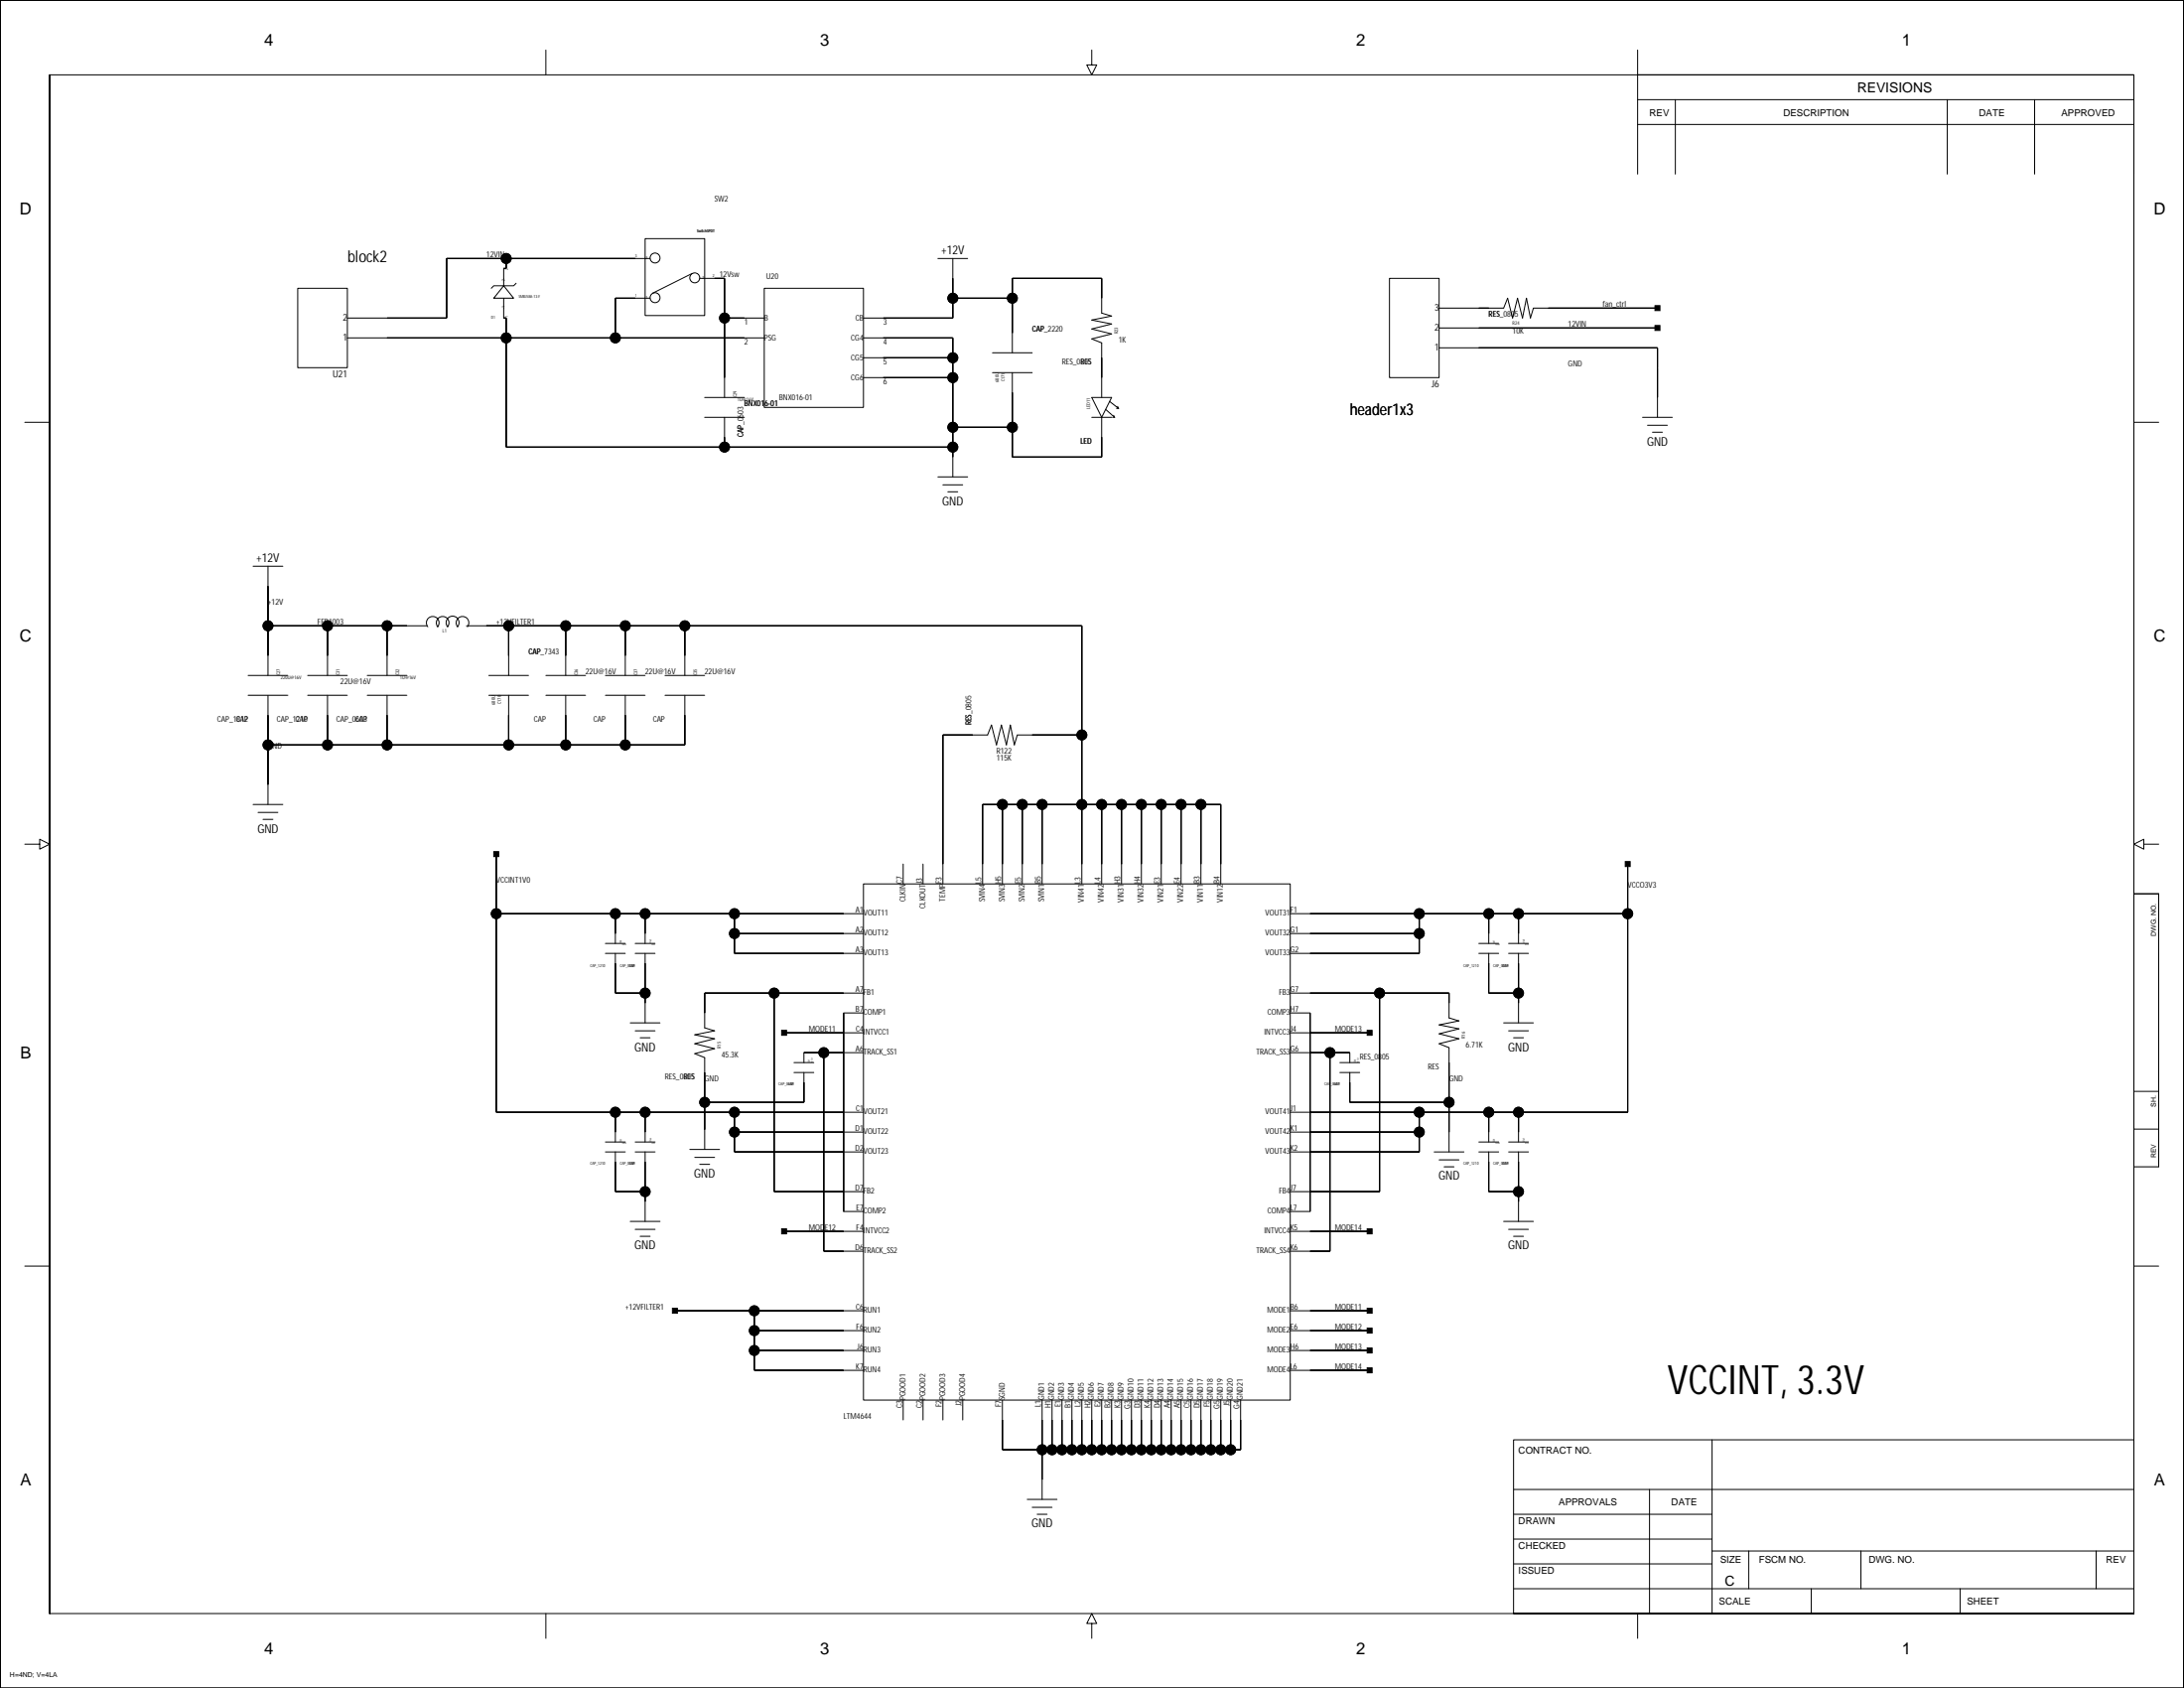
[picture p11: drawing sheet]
<svg xmlns="http://www.w3.org/2000/svg" width="559mm" height="432mm" viewBox="0 0 559 432" stroke-linecap="round" stroke-linejoin="round" font-family="sans-serif">
<g fill="none" stroke="#000" stroke-width=".25">
<path d="M0 .1h558.7v431.7h-558.7zM0 .1v431.7v-431.7h558.7v431.7h-558.7M12.7 19.1v393.7v-393.7h533.3v393.7h-533.3M139.7 12.8v6.3M279.3 12.8v3.8h-1.2l1.2 2.5 1.3-2.5h-1.3M419 19.1h127v25.4M419 12.8v31.7M419 31.8h127M419 25.5h127M428.7 25.5v19M498.2 25.5v19M520.6 25.5v19"/>
<path d="M76.2 73.7h12.7v20.4h-12.7zM128.9 73.1l2.5 3.2h-5.1zM128.9 76.3v5.1h.6v33h114.3M129.5 66.1v2.6h-.6v4.4M132.1 72.5l-.7 .6h-5.1l-.6 .6M165.1 61h15.2v19.7h-15.2zM166.3 66.1h-52v15.3h-25.4M166.3 76.3h-8.9v10.1M177.1 69.9l-10.1 5.1M179 71.2h6.4v30.5M195.5 73.7h25.4v30.5h-25.4zM240 66.1h7.6"/>
<path d="M243.8 66.1v15.3h-22.9M243.8 76.3h15.2M355.5 71.2h12.7v25.4h-12.7zM368.2 78.8h16.5l1-2.5 1.3 5.1 1.3-5.1 1.2 5.1 1.1-5.1 1 5.1 .7-2.6h31.8M88.9 86.4h106.6M185.4 81.4h10.1M220.9 86.4h22.9v35.6M220.9 91.5h22.9M220.9 96.6h22.9M253.9 90.2h10.2M253.9 95.3h10.2M259 90.2v-19h22.9v8.9l2.5 .8-5.1 1 5.1 1-5.1 1.3 5.1 1.2-5.1 1.3 2.6 1v14"/>
<path d="M259 95.3v21.6h22.9v-10.1M368.2 89h55.9v17.8M368.2 83.9h55.9M6.3 108h6.4M180.3 106.8h10.2M180.3 101.7h10.2M185.4 106.8v7.6M243.8 109.3h15.2M279.3 106.8h5.1M279.3 101.7h5.1l-2.5 5.1zM282.9 104.7l2.3 2.1M283.9 102.7l2.3 1.8"/>
<path d="M284.7 106.8h.5M284.9 106.2l.3 .6M285.7 104.5h.5M285.9 104l.3 .5M420.3 106.8h7.6M421.5 108.8h5.1M422.8 110.6h2.6M546 108h6.3M240 122h7.6M241.2 124h5.1M242.5 125.8h2.6M64.8 144.8h7.6"/>
<path d="M68.6 144.8v28M63.5 172.8h10.1M63.5 177.9h10.1M68.6 177.9v27.9M68.6 160.1h40.6M78.7 172.8h10.2M78.7 177.9h10.2M83.8 160.1v12.7M83.8 177.9v12.7M94 172.8h10.1M94 177.9h10.1M99 160.1v12.7"/>
<path d="M99 177.9v12.7M109.5 160.3a1.63 1.63 0 0 1 .1-2.2 1.63 1.63 0 0 1 2.2 0 1.63 1.63 0 0 1 .2 2.2 1.63 1.63 0 0 1 .1-2.2 1.63 1.63 0 0 1 2.3 0 1.63 1.63 0 0 1 .1 2.2M114.5 160.3a1.66 1.66 0 0 1 .2-2.2 1.66 1.66 0 0 1 2.2 0 1.66 1.66 0 0 1 .2 2.2 1.63 1.63 0 0 1 .1-2.2 1.63 1.63 0 0 1 2.2 0 1.63 1.63 0 0 1 .2 2.2M119.4 160.1h157.4v66M125.1 172.8h10.1M125.1 177.9h10.1M130.1 160.1v12.7M130.1 177.9v12.7M139.7 172.8h10.1M139.7 177.9h10.1M144.7 160.1v12.7M144.7 177.9v12.7"/>
<path d="M154.9 172.8h10.2M154.9 177.9h10.2M160 160.1v12.7M160 177.9v12.7M170.1 172.8h10.2M170.1 177.9h10.2M175.2 160.1v12.7M175.2 177.9v12.7h-106.6M276.8 188h-16.5l-.8 2.6-1-5.1-1 5.1-1.3-5.1-1.2 5.1-1.3-5.1-1 2.5h-11.5v38.1M6.3 215.9h3.9v1.3l2.5-1.3-2.5-1.2v1.2M64.8 205.8h7.6M66 207.8h5.1"/>
<path d="M67.3 209.6h2.5M127 218.5v66h93.9M256.5 205.8v20.3M261.6 205.8v20.3M266.6 205.8v20.3M281.9 205.8v20.3M287 205.8v20.3M292 205.8v20.3M297.1 205.8v20.3M302.2 205.8v20.3M307.3 205.8v20.3M548.5 215.9v1.3l-2.5-1.3 2.5-1.2v1.2h3.8"/>
<path d="M127 233.7h93.9M157.4 233.7v7.6M165.1 233.7v7.6M187.9 238.8h33M187.9 233.7v10.2h33M220.9 226.1h109.2v132.1h-109.2zM231.1 221v5.1M236.2 221v5.1M251.4 226.1v-20.3h60.9v20.3M330.1 233.7h86.4M330.1 238.8h33M363.1 233.7v10.2h-33"/>
<path d="M380.9 233.7v7.6M388.5 233.7v7.6M416.5 221v63.5h-86.4M546 228.6h6.3v69.9h-6.3zM546 228.6h6.3M154.9 243.9h5.1M154.9 241.3h5.1M157.4 243.9v10.1h7.7M162.5 243.9h5.1M162.5 241.3h5.1M165.1 243.9v17.8M198.1 254v50.8h22.8"/>
<path d="M220.9 254h-40.6v8.9l2.5 .8-5 1 5 1-5 1.3 5 1.3-5 1.2 2.5 1v23.5M220.9 259.1h-5v50.8h5M330.1 254h40.7v6.4l2.5 .8-5.1 1 5.1 1-5.1 1.3 5.1 1.2-5.1 1.3 2.6 1v26.7M330.1 259.1h5.1v50.8h-5.1M353 254v50.8h-22.9M378.4 243.9h5.1M378.4 241.3h5.1M380.9 243.9v10.1h7.6M386 243.9h5.1M386 241.3h5.1M388.5 243.9v17.8M161.3 261.7h7.6"/>
<path d="M162.5 263.7h5.1M163.8 265.5h2.5M200.6 264.2h20.3M203.2 274.4h5M203.2 271.8h5M205.7 274.4v7.6h-25.4M210.8 269.3v50.8h10.1M220.9 269.3h-15.2v2.5M330.1 264.2h20.3M330.1 269.3h15.3v2.5M340.3 269.3v50.8h-10.2M342.8 274.4h5.1"/>
<path d="M342.8 271.8h5.1M345.4 274.4v7.6h25.4M384.7 261.7h7.6M386 263.7h5.1M387.3 265.5h2.5M546 279.2h6.3M154.9 294.7h5.1M154.9 292.1h5.1M157.4 294.7v10.1h7.7M157.4 284.5v7.6M162.5 294.7h5.1M162.5 292.1h5.1"/>
<path d="M165.1 284.5v7.6M165.1 294.7v17.7M176.5 294h7.6M177.8 296.1h5M179 297.8h2.6M187.9 289.6h33M187.9 284.5v10.2h33M330.1 289.6h33M363.1 284.5v10.2h-33M366.9 294.7h7.7M368.2 296.7h5.1M369.5 298.5h2.5"/>
<path d="M378.4 294.7h5.1M378.4 292.1h5.1M380.9 294.7v10.1h7.6M380.9 284.5v7.6M386 294.7h5.1M386 292.1h5.1M388.5 284.5v7.6M388.5 294.7v17.7M546 288.8h6.3M161.3 312.4h7.6M162.5 314.5h5.1M163.8 316.3h2.5"/>
<path d="M200.6 315h20.3M330.1 315h20.3M384.7 312.4h7.6M386 314.5h5.1M387.3 316.3h2.5M6.3 323.9h6.4M172.7 335.3h48.2M193 335.3v15.2h27.9M330.1 335.3h20.3M546 323.9h6.3M193 340.4h27.9M193 345.5h27.9"/>
<path d="M231.1 358.2v5M236.2 358.2v5M241.2 358.2v5M246.3 358.2v5M256.5 358.2v12.7h60.9v-12.7M266.6 358.2v25.4M269.2 358.2v12.7M271.7 358.2v12.7M274.3 358.2v12.7M276.8 358.2v12.7M279.3 358.2v12.7M281.9 358.2v12.7"/>
<path d="M284.4 358.2v12.7M287 358.2v12.7M289.5 358.2v12.7M292 358.2v12.7M294.6 358.2v12.7M297.1 358.2v12.7M299.7 358.2v12.7M302.2 358.2v12.7M304.7 358.2v12.7M307.3 358.2v12.7M309.8 358.2v12.7M312.3 358.2v12.7"/>
<path d="M314.9 358.2v12.7M330.1 340.4h20.3M330.1 345.5h20.3M330.1 350.5h20.3M438.1 368.3v44.5M262.8 383.6h7.6M264.1 385.6h5.1M265.4 387.4h2.5M387.3 381h158.7M387.3 393.7h50.8M387.3 387.4h50.8M422.1 381v31.8"/>
<path d="M438.1 396.8h107.9M447.4 396.8v9.6M476.1 396.8v9.6M536.3 396.8v9.6M139.7 412.8v6.3M279.3 415.3h-1.2l1.2-2.5 1.3 2.5h-1.3v3.8M387.3 412.8h158.7h-158.7v-44.5h158.7v44.5M387.3 406.4h158.7M387.3 400.1h50.8M419 412.8v6.3M463.4 406.4v6.4M501.5 406.4v6.4"/>
<circle cx="129.5" cy="66.1" r="1.27"/>
<circle cx="167.6" cy="66" r="1.27"/>
<circle cx="167.6" cy="76.2" r="1.27"/>
<circle cx="177.8" cy="71.1" r="1.27"/>
<circle cx="243.8" cy="76.3" r="1.27"/>
<circle cx="259" cy="76.3" r="1.27"/>
<circle cx="129.5" cy="86.4" r="1.27"/>
<circle cx="157.4" cy="86.4" r="1.27"/>
<circle cx="185.4" cy="81.4" r="1.27"/>
<circle cx="243.8" cy="96.6" r="1.27"/>
<circle cx="243.8" cy="91.5" r="1.27"/>
<circle cx="185.4" cy="114.4" r="1.27"/>
<circle cx="243.8" cy="114.4" r="1.27"/>
<circle cx="243.8" cy="109.3" r="1.27"/>
<circle cx="259" cy="109.3" r="1.27"/>
<circle cx="68.6" cy="160.1" r="1.27"/>
<circle cx="83.8" cy="160.1" r="1.27"/>
<circle cx="99" cy="160.1" r="1.27"/>
<circle cx="130.1" cy="160.1" r="1.27"/>
<circle cx="144.7" cy="160.1" r="1.27"/>
<circle cx="160" cy="160.1" r="1.27"/>
<circle cx="175.2" cy="160.1" r="1.27"/>
<circle cx="68.6" cy="190.6" r="1.27"/>
<circle cx="83.8" cy="190.6" r="1.27"/>
<circle cx="99" cy="190.6" r="1.27"/>
<circle cx="130.1" cy="190.6" r="1.27"/>
<circle cx="144.7" cy="190.6" r="1.27"/>
<circle cx="160" cy="190.6" r="1.27"/>
<circle cx="276.8" cy="188" r="1.27"/>
<circle cx="256.5" cy="205.8" r="1.27"/>
<circle cx="261.6" cy="205.8" r="1.27"/>
<circle cx="266.6" cy="205.8" r="1.27"/>
<circle cx="276.8" cy="205.8" r="1.27"/>
<circle cx="281.9" cy="205.8" r="1.27"/>
<circle cx="287" cy="205.8" r="1.27"/>
<circle cx="292" cy="205.8" r="1.27"/>
<circle cx="297.1" cy="205.8" r="1.27"/>
<circle cx="302.2" cy="205.8" r="1.27"/>
<circle cx="307.3" cy="205.8" r="1.27"/>
<circle cx="127" cy="233.7" r="1.27"/>
<circle cx="157.4" cy="233.7" r="1.27"/>
<circle cx="165.1" cy="233.7" r="1.27"/>
<circle cx="187.9" cy="238.8" r="1.27"/>
<circle cx="187.9" cy="233.7" r="1.27"/>
<circle cx="363.1" cy="238.8" r="1.27"/>
<circle cx="363.1" cy="233.7" r="1.27"/>
<circle cx="380.9" cy="233.7" r="1.27"/>
<circle cx="388.5" cy="233.7" r="1.27"/>
<circle cx="416.5" cy="233.7" r="1.27"/>
<circle cx="165.1" cy="254" r="1.27"/>
<circle cx="198.1" cy="254" r="1.27"/>
<circle cx="353" cy="254" r="1.27"/>
<circle cx="388.5" cy="254" r="1.27"/>
<circle cx="210.8" cy="269.3" r="1.27"/>
<circle cx="340.3" cy="269.3" r="1.27"/>
<circle cx="157.4" cy="284.5" r="1.27"/>
<circle cx="165.1" cy="284.5" r="1.27"/>
<circle cx="180.3" cy="282" r="1.27"/>
<circle cx="187.9" cy="289.6" r="1.27"/>
<circle cx="187.9" cy="284.5" r="1.27"/>
<circle cx="363.1" cy="289.6" r="1.27"/>
<circle cx="363.1" cy="284.5" r="1.27"/>
<circle cx="370.8" cy="282" r="1.27"/>
<circle cx="380.9" cy="284.5" r="1.27"/>
<circle cx="388.5" cy="284.5" r="1.27"/>
<circle cx="165.1" cy="304.8" r="1.27"/>
<circle cx="388.5" cy="304.8" r="1.27"/>
<circle cx="193" cy="335.3" r="1.27"/>
<circle cx="193" cy="345.5" r="1.27"/>
<circle cx="193" cy="340.4" r="1.27"/>
<circle cx="266.6" cy="370.9" r="1.27"/>
<circle cx="269.2" cy="370.9" r="1.27"/>
<circle cx="271.7" cy="370.9" r="1.27"/>
<circle cx="274.3" cy="370.9" r="1.27"/>
<circle cx="276.8" cy="370.9" r="1.27"/>
<circle cx="279.3" cy="370.9" r="1.27"/>
<circle cx="281.9" cy="370.9" r="1.27"/>
<circle cx="284.4" cy="370.9" r="1.27"/>
<circle cx="287" cy="370.9" r="1.27"/>
<circle cx="289.5" cy="370.9" r="1.27"/>
<circle cx="292" cy="370.9" r="1.27"/>
<circle cx="294.6" cy="370.9" r="1.27"/>
<circle cx="297.1" cy="370.9" r="1.27"/>
<circle cx="299.7" cy="370.9" r="1.27"/>
<circle cx="302.2" cy="370.9" r="1.27"/>
<circle cx="304.7" cy="370.9" r="1.27"/>
<circle cx="307.3" cy="370.9" r="1.27"/>
<circle cx="309.8" cy="370.9" r="1.27"/>
<circle cx="312.3" cy="370.9" r="1.27"/>
<circle cx="314.9" cy="370.9" r="1.27"/>
</g>
<g fill="#000" stroke="#000" stroke-width=".25">
<path d="M114.3 66.1v15.3z" fill-rule="evenodd"/>
<path d="M129.5 66.1v2.6z" fill-rule="evenodd"/>
<path d="M114.3 66.1h15.2z" fill-rule="evenodd"/>
<path d="M128.9 68.7h.6z" fill-rule="evenodd"/>
<path d="M157.4 76.3v10.1z" fill-rule="evenodd"/>
<path d="M129.5 66.1h33z" fill-rule="evenodd"/>
<path d="M157.4 76.3h5.1z" fill-rule="evenodd"/>
<path d="M185.4 71.2v10.2z" fill-rule="evenodd"/>
<path d="M182.8 71.2h2.6z" fill-rule="evenodd"/>
<path d="M243.8 76.3v5.1z" fill-rule="evenodd"/>
<path d="M243.8 71.2v5.1z" fill-rule="evenodd"/>
<path d="M259 76.3v8.9z" fill-rule="evenodd"/>
<path d="M243.8 76.3h15.2z" fill-rule="evenodd"/>
<path d="M259 71.2v5.1z" fill-rule="evenodd"/>
<path d="M281.9 71.2v5.1z" fill-rule="evenodd"/>
<path d="M259 71.2h22.9z" fill-rule="evenodd"/>
<path d="M378.4 78.8h2.5z" fill-rule="evenodd"/>
<path d="M423.4 78.2h1.3v1.3h-1.3z" fill-rule="evenodd"/>
<path d="M396.1 78.8h28z" fill-rule="evenodd"/>
<path d="M99 81.4h15.3z" fill-rule="evenodd"/>
<path d="M128.9 81.4h.6z" fill-rule="evenodd"/>
<path d="M129.5 81.4v5z" fill-rule="evenodd"/>
<path d="M99 86.4h30.5z" fill-rule="evenodd"/>
<path d="M129.5 86.4v28z" fill-rule="evenodd"/>
<path d="M129.5 86.4h27.9z" fill-rule="evenodd"/>
<path d="M185.4 81.4v15.2z" fill-rule="evenodd"/>
<path d="M185.4 81.4h5.1z" fill-rule="evenodd"/>
<path d="M157.4 86.4h33.1z" fill-rule="evenodd"/>
<path d="M226 81.4h17.8z" fill-rule="evenodd"/>
<path d="M226 96.6h17.8z" fill-rule="evenodd"/>
<path d="M226 91.5h17.8z" fill-rule="evenodd"/>
<path d="M226 86.4h17.8z" fill-rule="evenodd"/>
<path d="M243.8 86.4v5.1z" fill-rule="evenodd"/>
<path d="M243.8 91.5v5.1z" fill-rule="evenodd"/>
<path d="M243.8 96.6v12.7z" fill-rule="evenodd"/>
<path d="M281.9 91.5v5.1z" fill-rule="evenodd"/>
<path d="M423.4 83.3h1.3v1.2h-1.3z" fill-rule="evenodd"/>
<path d="M424.1 94.1v7.6z" fill-rule="evenodd"/>
<path d="M424.1 89v5.1z" fill-rule="evenodd"/>
<path d="M378.4 89h45.7z" fill-rule="evenodd"/>
<path d="M378.4 83.9h45.7z" fill-rule="evenodd"/>
<path d="M185.4 111.8v2.6z" fill-rule="evenodd"/>
<path d="M129.5 114.4h55.9z" fill-rule="evenodd"/>
<path d="M243.8 114.4v2.5z" fill-rule="evenodd"/>
<path d="M243.8 109.3v5.1z" fill-rule="evenodd"/>
<path d="M185.4 114.4h58.4z" fill-rule="evenodd"/>
<path d="M259 100.4v8.9z" fill-rule="evenodd"/>
<path d="M259 109.3v7.6z" fill-rule="evenodd"/>
<path d="M243.8 109.3h15.2z" fill-rule="evenodd"/>
<path d="M281.9 111.8v5.1z" fill-rule="evenodd"/>
<path d="M259 116.9h22.9z" fill-rule="evenodd"/>
<path d="M68.6 149.9v10.2z" fill-rule="evenodd"/>
<path d="M68.6 160.1v7.6z" fill-rule="evenodd"/>
<path d="M68.6 160.1h15.2z" fill-rule="evenodd"/>
<path d="M83.8 160.1v7.6z" fill-rule="evenodd"/>
<path d="M99 160.1v7.6z" fill-rule="evenodd"/>
<path d="M83.8 160.1h15.2z" fill-rule="evenodd"/>
<path d="M99 160.1h5.1z" fill-rule="evenodd"/>
<path d="M130.1 160.1v7.6z" fill-rule="evenodd"/>
<path d="M124.4 160.1h5.7z" fill-rule="evenodd"/>
<path d="M130.1 160.1h14.6z" fill-rule="evenodd"/>
<path d="M144.7 160.1v7.6z" fill-rule="evenodd"/>
<path d="M144.7 160.1h15.3z" fill-rule="evenodd"/>
<path d="M160 160.1v7.6z" fill-rule="evenodd"/>
<path d="M160 160.1h15.2z" fill-rule="evenodd"/>
<path d="M175.2 160.1v7.6z" fill-rule="evenodd"/>
<path d="M175.2 160.1h101.6z" fill-rule="evenodd"/>
<path d="M276.8 160.1v27.9z" fill-rule="evenodd"/>
<path d="M68.6 182.9v7.7z" fill-rule="evenodd"/>
<path d="M68.6 190.6v10.1z" fill-rule="evenodd"/>
<path d="M83.8 182.9v7.7z" fill-rule="evenodd"/>
<path d="M68.6 190.6h15.2z" fill-rule="evenodd"/>
<path d="M99 182.9v7.7z" fill-rule="evenodd"/>
<path d="M83.8 190.6h15.2z" fill-rule="evenodd"/>
<path d="M130.1 182.9v7.7z" fill-rule="evenodd"/>
<path d="M99 190.6h31.1z" fill-rule="evenodd"/>
<path d="M130.1 190.6h14.6z" fill-rule="evenodd"/>
<path d="M144.7 182.9v7.7z" fill-rule="evenodd"/>
<path d="M160 182.9v7.7z" fill-rule="evenodd"/>
<path d="M144.7 190.6h15.3z" fill-rule="evenodd"/>
<path d="M175.2 182.9v7.7z" fill-rule="evenodd"/>
<path d="M160 190.6h15.2z" fill-rule="evenodd"/>
<path d="M241.2 188v33z" fill-rule="evenodd"/>
<path d="M241.2 188h7.7z" fill-rule="evenodd"/>
<path d="M264.1 188h12.7z" fill-rule="evenodd"/>
<path d="M276.8 188v17.8z" fill-rule="evenodd"/>
<path d="M126.3 217.9h1.3v1.2h-1.3z" fill-rule="evenodd"/>
<path d="M127 218.5v15.2z" fill-rule="evenodd"/>
<path d="M251.4 205.8v15.2z" fill-rule="evenodd"/>
<path d="M256.5 205.8v15.2z" fill-rule="evenodd"/>
<path d="M251.4 205.8h5.1z" fill-rule="evenodd"/>
<path d="M261.6 205.8v15.2z" fill-rule="evenodd"/>
<path d="M256.5 205.8h5.1z" fill-rule="evenodd"/>
<path d="M266.6 205.8v15.2z" fill-rule="evenodd"/>
<path d="M261.6 205.8h5z" fill-rule="evenodd"/>
<path d="M276.8 205.8v15.2z" fill-rule="evenodd"/>
<path d="M266.6 205.8h10.2z" fill-rule="evenodd"/>
<path d="M281.9 205.8v15.2z" fill-rule="evenodd"/>
<path d="M276.8 205.8h5.1z" fill-rule="evenodd"/>
<path d="M287 205.8v15.2z" fill-rule="evenodd"/>
<path d="M281.9 205.8h5.1z" fill-rule="evenodd"/>
<path d="M292 205.8v15.2z" fill-rule="evenodd"/>
<path d="M287 205.8h5z" fill-rule="evenodd"/>
<path d="M297.1 205.8v15.2z" fill-rule="evenodd"/>
<path d="M292 205.8h5.1z" fill-rule="evenodd"/>
<path d="M297.1 205.8h5.1z" fill-rule="evenodd"/>
<path d="M302.2 205.8v15.2z" fill-rule="evenodd"/>
<path d="M307.3 205.8v15.2z" fill-rule="evenodd"/>
<path d="M302.2 205.8h5.1z" fill-rule="evenodd"/>
<path d="M312.3 205.8v15.2z" fill-rule="evenodd"/>
<path d="M307.3 205.8h5z" fill-rule="evenodd"/>
<path d="M127 233.7v50.8z" fill-rule="evenodd"/>
<path d="M157.4 233.7v5.1z" fill-rule="evenodd"/>
<path d="M127 233.7h30.4z" fill-rule="evenodd"/>
<path d="M165.1 233.7v5.1z" fill-rule="evenodd"/>
<path d="M157.4 233.7h7.7z" fill-rule="evenodd"/>
<path d="M187.9 238.8v5.1z" fill-rule="evenodd"/>
<path d="M187.9 233.7v5.1z" fill-rule="evenodd"/>
<path d="M165.1 233.7h22.8z" fill-rule="evenodd"/>
<path d="M187.9 238.8h28z" fill-rule="evenodd"/>
<path d="M187.9 233.7h28z" fill-rule="evenodd"/>
<path d="M335.2 233.7h27.9z" fill-rule="evenodd"/>
<path d="M335.2 238.8h27.9z" fill-rule="evenodd"/>
<path d="M363.1 238.8v5.1z" fill-rule="evenodd"/>
<path d="M363.1 233.7v5.1z" fill-rule="evenodd"/>
<path d="M380.9 233.7v5.1z" fill-rule="evenodd"/>
<path d="M363.1 233.7h17.8z" fill-rule="evenodd"/>
<path d="M388.5 233.7v5.1z" fill-rule="evenodd"/>
<path d="M380.9 233.7h7.6z" fill-rule="evenodd"/>
<path d="M388.5 233.7h28z" fill-rule="evenodd"/>
<path d="M415.8 220.4h1.3v1.3h-1.3z" fill-rule="evenodd"/>
<path d="M416.5 233.7v50.8z" fill-rule="evenodd"/>
<path d="M416.5 221v12.7z" fill-rule="evenodd"/>
<path d="M157.4 246.4v7.6z" fill-rule="evenodd"/>
<path d="M165.1 246.4v7.6z" fill-rule="evenodd"/>
<path d="M157.4 254h7.7z" fill-rule="evenodd"/>
<path d="M165.1 254v2.6z" fill-rule="evenodd"/>
<path d="M180.3 254v5.1z" fill-rule="evenodd"/>
<path d="M180.3 254h17.8z" fill-rule="evenodd"/>
<path d="M198.1 254v50.8z" fill-rule="evenodd"/>
<path d="M198.1 254h17.8z" fill-rule="evenodd"/>
<path d="M187.9 243.9h28z" fill-rule="evenodd"/>
<path d="M215.9 259.1v50.8z" fill-rule="evenodd"/>
<path d="M335.2 259.1v50.8z" fill-rule="evenodd"/>
<path d="M335.2 254h17.8z" fill-rule="evenodd"/>
<path d="M353 254v50.8z" fill-rule="evenodd"/>
<path d="M335.2 243.9h27.9z" fill-rule="evenodd"/>
<path d="M370.8 254v2.6z" fill-rule="evenodd"/>
<path d="M353 254h17.8z" fill-rule="evenodd"/>
<path d="M380.9 246.4v7.6z" fill-rule="evenodd"/>
<path d="M388.5 254v2.6z" fill-rule="evenodd"/>
<path d="M388.5 246.4v7.6z" fill-rule="evenodd"/>
<path d="M380.9 254h7.6z" fill-rule="evenodd"/>
<path d="M180.3 274.4v7.6z" fill-rule="evenodd"/>
<path d="M200 263.6h1.2v1.2h-1.2z" fill-rule="evenodd"/>
<path d="M205.7 276.9v5.1z" fill-rule="evenodd"/>
<path d="M205.7 269.3h5.1z" fill-rule="evenodd"/>
<path d="M210.8 269.3v50.8z" fill-rule="evenodd"/>
<path d="M200.6 264.2h15.3z" fill-rule="evenodd"/>
<path d="M210.8 269.3h5.1z" fill-rule="evenodd"/>
<path d="M335.2 269.3h5.1z" fill-rule="evenodd"/>
<path d="M340.3 269.3v50.8z" fill-rule="evenodd"/>
<path d="M340.3 269.3h5.1z" fill-rule="evenodd"/>
<path d="M345.4 276.9v5.1z" fill-rule="evenodd"/>
<path d="M349.8 263.6h1.3v1.2h-1.3z" fill-rule="evenodd"/>
<path d="M335.2 264.2h15.2z" fill-rule="evenodd"/>
<path d="M370.8 271.8v10.2z" fill-rule="evenodd"/>
<path d="M157.4 297.2v7.6z" fill-rule="evenodd"/>
<path d="M157.4 284.5v5.1z" fill-rule="evenodd"/>
<path d="M127 284.5h30.4z" fill-rule="evenodd"/>
<path d="M165.1 297.2v7.6z" fill-rule="evenodd"/>
<path d="M157.4 284.5h7.7z" fill-rule="evenodd"/>
<path d="M165.1 284.5v5.1z" fill-rule="evenodd"/>
<path d="M180.3 282v7z" fill-rule="evenodd"/>
<path d="M165.1 284.5h22.8z" fill-rule="evenodd"/>
<path d="M187.9 289.6v5.1z" fill-rule="evenodd"/>
<path d="M187.9 284.5v5.1z" fill-rule="evenodd"/>
<path d="M180.3 282h25.4z" fill-rule="evenodd"/>
<path d="M187.9 289.6h28z" fill-rule="evenodd"/>
<path d="M187.9 294.7h28z" fill-rule="evenodd"/>
<path d="M187.9 284.5h28z" fill-rule="evenodd"/>
<path d="M335.2 294.7h27.9z" fill-rule="evenodd"/>
<path d="M363.1 289.6v5.1z" fill-rule="evenodd"/>
<path d="M335.2 289.6h27.9z" fill-rule="evenodd"/>
<path d="M363.1 284.5v5.1z" fill-rule="evenodd"/>
<path d="M335.2 284.5h27.9z" fill-rule="evenodd"/>
<path d="M370.8 282v7.6z" fill-rule="evenodd"/>
<path d="M345.4 282h25.4z" fill-rule="evenodd"/>
<path d="M363.1 284.5h17.8z" fill-rule="evenodd"/>
<path d="M380.9 284.5v5.1z" fill-rule="evenodd"/>
<path d="M380.9 297.2v7.6z" fill-rule="evenodd"/>
<path d="M380.9 284.5h7.6z" fill-rule="evenodd"/>
<path d="M388.5 284.5v5.1z" fill-rule="evenodd"/>
<path d="M388.5 297.2v7.6z" fill-rule="evenodd"/>
<path d="M388.5 284.5h28z" fill-rule="evenodd"/>
<path d="M165.1 304.8v2.6z" fill-rule="evenodd"/>
<path d="M157.4 304.8h7.7z" fill-rule="evenodd"/>
<path d="M200 314.4h1.2v1.2h-1.2z" fill-rule="evenodd"/>
<path d="M200.6 315h15.3z" fill-rule="evenodd"/>
<path d="M198.1 304.8h17.8z" fill-rule="evenodd"/>
<path d="M349.8 314.4h1.3v1.2h-1.3z" fill-rule="evenodd"/>
<path d="M335.2 315h15.2z" fill-rule="evenodd"/>
<path d="M335.2 304.8h17.8z" fill-rule="evenodd"/>
<path d="M388.5 304.8v2.6z" fill-rule="evenodd"/>
<path d="M380.9 304.8h7.6z" fill-rule="evenodd"/>
<path d="M172 334.7h1.3v1.2h-1.3z" fill-rule="evenodd"/>
<path d="M193 335.3v5.1z" fill-rule="evenodd"/>
<path d="M172.7 335.3h20.3z" fill-rule="evenodd"/>
<path d="M210.8 320.1h5.1z" fill-rule="evenodd"/>
<path d="M193 335.3h22.9z" fill-rule="evenodd"/>
<path d="M335.2 320.1h5.1z" fill-rule="evenodd"/>
<path d="M349.8 334.7h1.3v1.2h-1.3z" fill-rule="evenodd"/>
<path d="M335.2 335.3h15.2z" fill-rule="evenodd"/>
<path d="M193 340.4v5.1z" fill-rule="evenodd"/>
<path d="M193 345.5v5z" fill-rule="evenodd"/>
<path d="M193 340.4h22.9z" fill-rule="evenodd"/>
<path d="M193 350.5h22.9z" fill-rule="evenodd"/>
<path d="M193 345.5h22.9z" fill-rule="evenodd"/>
<path d="M349.8 339.7h1.3v1.3h-1.3z" fill-rule="evenodd"/>
<path d="M349.8 344.8h1.3v1.3h-1.3z" fill-rule="evenodd"/>
<path d="M349.8 349.9h1.3v1.3h-1.3z" fill-rule="evenodd"/>
<path d="M335.2 340.4h15.2z" fill-rule="evenodd"/>
<path d="M335.2 345.5h15.2z" fill-rule="evenodd"/>
<path d="M335.2 350.5h15.2z" fill-rule="evenodd"/>
<path d="M256.5 363.2v7.7z" fill-rule="evenodd"/>
<path d="M256.5 370.9h10.1z" fill-rule="evenodd"/>
<path d="M266.6 370.9v7.6z" fill-rule="evenodd"/>
<path d="M266.6 363.2v7.7z" fill-rule="evenodd"/>
<path d="M269.2 363.2v7.7z" fill-rule="evenodd"/>
<path d="M266.6 370.9h2.6z" fill-rule="evenodd"/>
<path d="M271.7 363.2v7.7z" fill-rule="evenodd"/>
<path d="M269.2 370.9h2.5z" fill-rule="evenodd"/>
<path d="M274.3 363.2v7.7z" fill-rule="evenodd"/>
<path d="M271.7 370.9h2.6z" fill-rule="evenodd"/>
<path d="M276.8 363.2v7.7z" fill-rule="evenodd"/>
<path d="M274.3 370.9h2.5z" fill-rule="evenodd"/>
<path d="M276.8 370.9h2.5z" fill-rule="evenodd"/>
<path d="M279.3 363.2v7.7z" fill-rule="evenodd"/>
<path d="M281.9 363.2v7.7z" fill-rule="evenodd"/>
<path d="M279.3 370.9h2.6z" fill-rule="evenodd"/>
<path d="M284.4 363.2v7.7z" fill-rule="evenodd"/>
<path d="M281.9 370.9h2.5z" fill-rule="evenodd"/>
<path d="M287 363.2v7.7z" fill-rule="evenodd"/>
<path d="M284.4 370.9h2.6z" fill-rule="evenodd"/>
<path d="M289.5 363.2v7.7z" fill-rule="evenodd"/>
<path d="M287 370.9h2.5z" fill-rule="evenodd"/>
<path d="M292 363.2v7.7z" fill-rule="evenodd"/>
<path d="M289.5 370.9h2.5z" fill-rule="evenodd"/>
<path d="M294.6 363.2v7.7z" fill-rule="evenodd"/>
<path d="M292 370.9h2.6z" fill-rule="evenodd"/>
<path d="M297.1 363.2v7.7z" fill-rule="evenodd"/>
<path d="M294.6 370.9h2.5z" fill-rule="evenodd"/>
<path d="M299.7 363.2v7.7z" fill-rule="evenodd"/>
<path d="M297.1 370.9h2.6z" fill-rule="evenodd"/>
<path d="M302.2 363.2v7.7z" fill-rule="evenodd"/>
<path d="M299.7 370.9h2.5z" fill-rule="evenodd"/>
<path d="M304.7 363.2v7.7z" fill-rule="evenodd"/>
<path d="M302.2 370.9h2.5z" fill-rule="evenodd"/>
<path d="M307.3 363.2v7.7z" fill-rule="evenodd"/>
<path d="M304.7 370.9h2.6z" fill-rule="evenodd"/>
<path d="M309.8 363.2v7.7z" fill-rule="evenodd"/>
<path d="M307.3 370.9h2.5z" fill-rule="evenodd"/>
<path d="M312.3 363.2v7.7z" fill-rule="evenodd"/>
<path d="M309.8 370.9h2.5z" fill-rule="evenodd"/>
<path d="M314.9 363.2v7.7z" fill-rule="evenodd"/>
<path d="M312.3 370.9h2.6z" fill-rule="evenodd"/>
<path d="M317.4 363.2v7.7z" fill-rule="evenodd"/>
<path d="M314.9 370.9h2.5z" fill-rule="evenodd"/>
<circle cx="129.5" cy="66.1" r="1.27"/>
<circle cx="243.8" cy="76.3" r="1.27"/>
<circle cx="259" cy="76.3" r="1.27"/>
<circle cx="129.5" cy="86.4" r="1.27"/>
<circle cx="157.4" cy="86.4" r="1.27"/>
<circle cx="185.4" cy="81.4" r="1.27"/>
<circle cx="243.8" cy="96.6" r="1.27"/>
<circle cx="243.8" cy="91.5" r="1.27"/>
<circle cx="185.4" cy="114.4" r="1.27"/>
<circle cx="243.8" cy="114.4" r="1.27"/>
<circle cx="243.8" cy="109.3" r="1.27"/>
<circle cx="259" cy="109.3" r="1.27"/>
<circle cx="68.6" cy="160.1" r="1.27"/>
<circle cx="83.8" cy="160.1" r="1.27"/>
<circle cx="99" cy="160.1" r="1.27"/>
<circle cx="130.1" cy="160.1" r="1.27"/>
<circle cx="144.7" cy="160.1" r="1.27"/>
<circle cx="160" cy="160.1" r="1.27"/>
<circle cx="175.2" cy="160.1" r="1.27"/>
<circle cx="68.6" cy="190.6" r="1.27"/>
<circle cx="83.8" cy="190.6" r="1.27"/>
<circle cx="99" cy="190.6" r="1.27"/>
<circle cx="130.1" cy="190.6" r="1.27"/>
<circle cx="144.7" cy="190.6" r="1.27"/>
<circle cx="160" cy="190.6" r="1.27"/>
<circle cx="276.8" cy="188" r="1.27"/>
<circle cx="256.5" cy="205.8" r="1.27"/>
<circle cx="261.6" cy="205.8" r="1.27"/>
<circle cx="266.6" cy="205.8" r="1.27"/>
<circle cx="276.8" cy="205.8" r="1.27"/>
<circle cx="281.9" cy="205.8" r="1.27"/>
<circle cx="287" cy="205.8" r="1.27"/>
<circle cx="292" cy="205.8" r="1.27"/>
<circle cx="297.1" cy="205.8" r="1.27"/>
<circle cx="302.2" cy="205.8" r="1.27"/>
<circle cx="307.3" cy="205.8" r="1.27"/>
<circle cx="127" cy="233.7" r="1.27"/>
<circle cx="157.4" cy="233.7" r="1.27"/>
<circle cx="165.1" cy="233.7" r="1.27"/>
<circle cx="187.9" cy="238.8" r="1.27"/>
<circle cx="187.9" cy="233.7" r="1.27"/>
<circle cx="363.1" cy="238.8" r="1.27"/>
<circle cx="363.1" cy="233.7" r="1.27"/>
<circle cx="380.9" cy="233.7" r="1.27"/>
<circle cx="388.5" cy="233.7" r="1.27"/>
<circle cx="416.5" cy="233.7" r="1.27"/>
<circle cx="165.1" cy="254" r="1.27"/>
<circle cx="198.1" cy="254" r="1.27"/>
<circle cx="353" cy="254" r="1.27"/>
<circle cx="388.5" cy="254" r="1.27"/>
<circle cx="210.8" cy="269.3" r="1.27"/>
<circle cx="340.3" cy="269.3" r="1.27"/>
<circle cx="157.4" cy="284.5" r="1.27"/>
<circle cx="165.1" cy="284.5" r="1.27"/>
<circle cx="180.3" cy="282" r="1.27"/>
<circle cx="187.9" cy="289.6" r="1.27"/>
<circle cx="187.9" cy="284.5" r="1.27"/>
<circle cx="363.1" cy="289.6" r="1.27"/>
<circle cx="363.1" cy="284.5" r="1.27"/>
<circle cx="370.8" cy="282" r="1.27"/>
<circle cx="380.9" cy="284.5" r="1.27"/>
<circle cx="388.5" cy="284.5" r="1.27"/>
<circle cx="165.1" cy="304.8" r="1.27"/>
<circle cx="388.5" cy="304.8" r="1.27"/>
<circle cx="193" cy="335.3" r="1.27"/>
<circle cx="193" cy="345.5" r="1.27"/>
<circle cx="193" cy="340.4" r="1.27"/>
<circle cx="266.6" cy="370.9" r="1.27"/>
<circle cx="269.2" cy="370.9" r="1.27"/>
<circle cx="271.7" cy="370.9" r="1.27"/>
<circle cx="274.3" cy="370.9" r="1.27"/>
<circle cx="276.8" cy="370.9" r="1.27"/>
<circle cx="279.3" cy="370.9" r="1.27"/>
<circle cx="281.9" cy="370.9" r="1.27"/>
<circle cx="284.4" cy="370.9" r="1.27"/>
<circle cx="287" cy="370.9" r="1.27"/>
<circle cx="289.5" cy="370.9" r="1.27"/>
<circle cx="292" cy="370.9" r="1.27"/>
<circle cx="294.6" cy="370.9" r="1.27"/>
<circle cx="297.1" cy="370.9" r="1.27"/>
<circle cx="299.7" cy="370.9" r="1.27"/>
<circle cx="302.2" cy="370.9" r="1.27"/>
<circle cx="304.7" cy="370.9" r="1.27"/>
<circle cx="307.3" cy="370.9" r="1.27"/>
<circle cx="309.8" cy="370.9" r="1.27"/>
<circle cx="312.3" cy="370.9" r="1.27"/>
<circle cx="314.9" cy="370.9" r="1.27"/>
</g>
<text font-size="10.4" x="426.6" y="356.6">VCCINT, 3.3V</text>
<g font-size="4.2">
<text x="67.6" y="11.8">4</text>
<text x="209.8" y="11.8">3</text>
<text x="347" y="11.8">2</text>
<text x="486.6" y="11.8">1</text>
<text x="5.1" y="54.9">D</text>
<text x="551" y="54.9">D</text>
<text x="88.9" y="67">block2</text>
<text x="345.4" y="106.1">header1x3</text>
<text x="5.1" y="164.1">C</text>
<text x="551" y="164.1">C</text>
<text x="5.2" y="270.8">B</text>
<text x="5.2" y="380">A</text>
<text x="551.2" y="380">A</text>
<text x="67.6" y="423.2">4</text>
<text x="209.8" y="423.2">3</text>
<text x="347" y="423.2">2</text>
<text x="486.6" y="423.2">1</text>
</g>
<g font-size="3.5">
<text x="475.2" y="23.7">REVISIONS</text>
<text x="441.4" y="405.5">C</text>
</g>
<g font-size="3.1">
<text x="240.8" y="64.9">+12V</text>
<text x="421.4" y="114">GND</text>
<text x="241.1" y="129.2">GND</text>
<text x="65.6" y="143.7">+12V</text>
<text x="65.9" y="213">GND</text>
<text x="162.4" y="268.9">GND</text>
<text x="385.8" y="268.9">GND</text>
<text x="177.6" y="301.2">GND</text>
<text x="368.1" y="301.9">GND</text>
<text x="162.4" y="319.6">GND</text>
<text x="385.8" y="319.6">GND</text>
<text x="263.9" y="390.8">GND</text>
</g>
<g font-size="2.5">
<text x="422.1" y="29.7">REV</text>
<text x="456.3" y="29.7">DESCRIPTION</text>
<text x="506.4" y="29.7">DATE</text>
<text x="527.4" y="29.7">APPROVED</text>
<text x="87.7" y="82">2</text>
<text x="367.1" y="79.5">3</text>
<text x="87.7" y="87.1">1</text>
<text x="367.1" y="89.7">1</text>
<text x="367.1" y="84.6">2</text>
<text x="85.1" y="96.6">U21</text>
<text x="366.3" y="99.1">J6</text>
<text x="388.5" y="371.7">CONTRACT NO.</text>
<text x="388.5" y="389.8">DRAWN</text>
<text x="398.8" y="384.9">APPROVALS</text>
<text x="427.6" y="384.9">DATE</text>
<text x="388.5" y="396.1">CHECKED</text>
<text x="440.1" y="399.7">SIZE</text>
<text x="450" y="399.7">FSCM NO.</text>
<text x="478.1" y="399.7">DWG. NO.</text>
<text x="538.9" y="399.7">REV</text>
<text x="388.5" y="402.5">ISSUED</text>
<text x="439.8" y="410.3">SCALE</text>
<text x="503.3" y="410.3">SHEET</text>
</g>
<g font-size="2.1">
<text x="182.8" y="51.5">SW2</text>
<text x="124.4" y="65.8">12VIN</text>
<text x="184.1" y="70.9">12Vsw</text>
<text x="196" y="71.4">U20</text>
<text x="190.5" y="83.1">1</text>
<text x="195.5" y="81.9">B</text>
<text x="218.9" y="81.9">CB</text>
<text x="226" y="83.1">3</text>
<text x="380.9" y="81">RES_0805</text>
<text x="401.2" y="83.6">12VIN</text>
<text x="410.1" y="78.5">fan_ctrl</text>
<text x="190.5" y="88.1">2</text>
<text x="195.5" y="87">PSG</text>
<text x="217.8" y="87">CG4</text>
<text x="226" y="88.1">4</text>
<text x="264.1" y="84.9">CAP_2220</text>
<text x="264.1" y="84.9">CAP</text>
<text x="286.2" y="87.6">1K</text>
<text x="387" y="85.4">10K</text>
<text x="217.8" y="92.1">CG5</text>
<text x="226" y="93.2">5</text>
<text x="271.7" y="93.2">RES_0805</text>
<text x="276.5" y="93.2">RES</text>
<text x="401.2" y="93.7">GND</text>
<text x="217.8" y="97.2">CG6</text>
<text x="226" y="98.3">6</text>
<text x="190.5" y="103.9">BNX016-01</text>
<text x="199.3" y="102.4">BNX016-01</text>
<text x="190.2" y="111.8" transform="rotate(-90 190.2 111.8)">CAP_0603</text>
<text x="276.4" y="113.5">LED</text>
<text x="68.6" y="154.7">+12V</text>
<text x="81.3" y="159.8">FER1003</text>
<text x="127" y="159.8">+12VFILTER1</text>
<text x="135.2" y="167.4">CAP_7343</text>
<text x="135.2" y="167.4">CAP</text>
<text x="149.8" y="172.5">22U@16V</text>
<text x="165.1" y="172.5">22U@16V</text>
<text x="180.3" y="172.5">22U@16V</text>
<text x="87.1" y="175">22U@16V</text>
<text x="55.6" y="184.6">CAP_1812</text>
<text x="60.4" y="184.6">CAP</text>
<text x="70.8" y="184.6">CAP_1210</text>
<text x="75.6" y="184.6">CAP</text>
<text x="86.1" y="184.6">CAP_0603</text>
<text x="90.9" y="184.6">CAP</text>
<text x="136.6" y="184.6">CAP</text>
<text x="151.8" y="184.6">CAP</text>
<text x="167.1" y="184.6">CAP</text>
<text x="248.6" y="185.5" transform="rotate(-90 248.6 185.5)">RES_0805</text>
<text x="248.6" y="185.5" transform="rotate(-90 248.6 185.5)">RES</text>
<text x="68.6" y="191.5">GND</text>
<text x="255" y="192.9">R122</text>
<text x="255" y="194.6">115K</text>
<text x="127" y="225.8">VCCINT1V0</text>
<text x="230.8" y="226.1" transform="rotate(-90 230.8 226.1)">C7</text>
<text x="235.9" y="226.1" transform="rotate(-90 235.9 226.1)">J3</text>
<text x="241" y="226.1" transform="rotate(-90 241 226.1)">F3</text>
<text x="251.1" y="226.1" transform="rotate(-90 251.1 226.1)">L5</text>
<text x="256.2" y="226.1" transform="rotate(-90 256.2 226.1)">H5</text>
<text x="261.3" y="226.1" transform="rotate(-90 261.3 226.1)">E5</text>
<text x="266.4" y="226.1" transform="rotate(-90 266.4 226.1)">B5</text>
<text x="276.5" y="226.1" transform="rotate(-90 276.5 226.1)">L3</text>
<text x="281.6" y="226.1" transform="rotate(-90 281.6 226.1)">L4</text>
<text x="286.7" y="226.1" transform="rotate(-90 286.7 226.1)">H3</text>
<text x="291.7" y="226.1" transform="rotate(-90 291.7 226.1)">H4</text>
<text x="296.8" y="226.1" transform="rotate(-90 296.8 226.1)">E3</text>
<text x="301.9" y="226.1" transform="rotate(-90 301.9 226.1)">E4</text>
<text x="307" y="226.1" transform="rotate(-90 307 226.1)">B3</text>
<text x="312.1" y="226.1" transform="rotate(-90 312.1 226.1)">B4</text>
<text x="416.5" y="227.1">VCCO3V3</text>
<text x="218.9" y="233.4">A1</text>
<text x="231.7" y="230.6" transform="rotate(-90 231.7 230.6)">CLKIN</text>
<text x="236.7" y="232.3" transform="rotate(-90 236.7 232.3)">CLKOUT</text>
<text x="241.8" y="230.6" transform="rotate(-90 241.8 230.6)">TEMP</text>
<text x="252" y="230.7" transform="rotate(-90 252 230.7)">SVIN4</text>
<text x="257" y="230.7" transform="rotate(-90 257 230.7)">SVIN3</text>
<text x="262.1" y="230.7" transform="rotate(-90 262.1 230.7)">SVIN2</text>
<text x="267.2" y="230.7" transform="rotate(-90 267.2 230.7)">SVIN1</text>
<text x="277.4" y="230.8" transform="rotate(-90 277.4 230.8)">VIN41</text>
<text x="282.4" y="230.8" transform="rotate(-90 282.4 230.8)">VIN42</text>
<text x="287.5" y="230.8" transform="rotate(-90 287.5 230.8)">VIN31</text>
<text x="292.6" y="230.8" transform="rotate(-90 292.6 230.8)">VIN32</text>
<text x="297.7" y="230.8" transform="rotate(-90 297.7 230.8)">VIN21</text>
<text x="302.8" y="230.8" transform="rotate(-90 302.8 230.8)">VIN22</text>
<text x="307.8" y="230.8" transform="rotate(-90 307.8 230.8)">VIN11</text>
<text x="312.9" y="230.8" transform="rotate(-90 312.9 230.8)">VIN12</text>
<text x="330.1" y="233.4">F1</text>
<text x="218.9" y="238.5">A2</text>
<text x="220.9" y="234.3">VOUT11</text>
<text x="220.9" y="239.4">VOUT12</text>
<text x="323.7" y="234.3">VOUT31</text>
<text x="323.7" y="239.4">VOUT32</text>
<text x="330.1" y="238.5">G1</text>
<text x="218.9" y="243.6">A3</text>
<text x="220.9" y="244.5">VOUT13</text>
<text x="323.7" y="244.5">VOUT33</text>
<text x="330.1" y="243.6">G2</text>
<text x="218.9" y="253.7">A7</text>
<text x="220.9" y="254.6">FB1</text>
<text x="327.3" y="254.6">FB3</text>
<text x="330.1" y="253.7">G7</text>
<text x="207" y="263.9">MODE11</text>
<text x="218.9" y="258.8">B7</text>
<text x="219" y="263.9">C4</text>
<text x="220.9" y="259.7">COMP1</text>
<text x="324.3" y="259.7">COMP3</text>
<text x="330.1" y="263.9">J4</text>
<text x="330.1" y="258.8">H7</text>
<text x="341.6" y="263.9">MODE13</text>
<text x="218.9" y="269">A6</text>
<text x="220.9" y="264.8">INTVCC1</text>
<text x="220.9" y="269.8">TRACK_SS1</text>
<text x="321.4" y="269.8">TRACK_SS3</text>
<text x="323.4" y="264.8">INTVCC3</text>
<text x="330.1" y="269">G6</text>
<text x="375.1" y="267.9">6.71K</text>
<text x="184.6" y="270.5">45.3K</text>
<text x="347.9" y="271">RES_0805</text>
<text x="365.4" y="273.5">RES</text>
<text x="170.1" y="276.1">RES_0805</text>
<text x="174.9" y="276.1">RES</text>
<text x="180.3" y="276.6">GND</text>
<text x="370.8" y="276.6">GND</text>
<text x="219" y="284.2">C1</text>
<text x="220.9" y="285.1">VOUT21</text>
<text x="323.7" y="285.1">VOUT41</text>
<text x="330.1" y="284.2">J1</text>
<text x="218.8" y="289.3">D1</text>
<text x="220.9" y="290.2">VOUT22</text>
<text x="323.7" y="290.2">VOUT42</text>
<text x="330.1" y="289.3">K1</text>
<text x="218.8" y="294.4">D2</text>
<text x="220.9" y="295.2">VOUT23</text>
<text x="323.7" y="295.2">VOUT43</text>
<text x="330.1" y="294.4">K2</text>
<text x="218.8" y="304.5">D7</text>
<text x="220.9" y="305.4">FB2</text>
<text x="327.3" y="305.4">FB4</text>
<text x="330.1" y="304.5">J7</text>
<text x="219" y="309.6">E7</text>
<text x="220.9" y="310.5">COMP2</text>
<text x="324.3" y="310.5">COMP4</text>
<text x="330.1" y="309.6">L7</text>
<text x="207" y="314.7">MODE12</text>
<text x="219.1" y="314.7">F4</text>
<text x="220.9" y="315.6">INTVCC2</text>
<text x="323.4" y="315.6">INTVCC4</text>
<text x="330.1" y="314.7">K5</text>
<text x="341.6" y="314.7">MODE14</text>
<text x="218.8" y="319.7">D6</text>
<text x="220.9" y="320.6">TRACK_SS2</text>
<text x="321.4" y="320.6">TRACK_SS4</text>
<text x="330.1" y="319.7">K6</text>
<text x="160" y="335">+12VFILTER1</text>
<text x="219" y="335">C6</text>
<text x="220.9" y="335.9">RUN1</text>
<text x="324.2" y="335.9">MODE1</text>
<text x="330.1" y="335">B6</text>
<text x="341.6" y="335">MODE11</text>
<text x="219.1" y="340.1">F6</text>
<text x="220.9" y="340.9">RUN2</text>
<text x="324.2" y="340.9">MODE2</text>
<text x="330.1" y="340.1">E6</text>
<text x="341.6" y="340.1">MODE12</text>
<text x="219.4" y="345.1">J6</text>
<text x="220.9" y="346">RUN3</text>
<text x="324.2" y="346">MODE3</text>
<text x="330.1" y="345.1">H6</text>
<text x="341.6" y="345.1">MODE13</text>
<text x="219" y="350.2">K7</text>
<text x="220.9" y="351.1">RUN4</text>
<text x="324.2" y="351.1">MODE4</text>
<text x="330.1" y="350.2">L6</text>
<text x="341.6" y="350.2">MODE14</text>
<text x="231.7" y="358.2" transform="rotate(-90 231.7 358.2)">PGOOD1</text>
<text x="236.7" y="358.2" transform="rotate(-90 236.7 358.2)">PGOOD2</text>
<text x="241" y="360" transform="rotate(-90 241 360)">F2</text>
<text x="241.8" y="358.2" transform="rotate(-90 241.8 358.2)">PGOOD3</text>
<text x="246" y="359.7" transform="rotate(-90 246 359.7)">J2</text>
<text x="246.9" y="358.2" transform="rotate(-90 246.9 358.2)">PGOOD4</text>
<text x="256.2" y="360" transform="rotate(-90 256.2 360)">F7</text>
<text x="257" y="358.2" transform="rotate(-90 257 358.2)">SGND</text>
<text x="266.4" y="359.9" transform="rotate(-90 266.4 359.9)">L1</text>
<text x="267.2" y="358.2" transform="rotate(-90 267.2 358.2)">GND1</text>
<text x="269.7" y="358.2" transform="rotate(-90 269.7 358.2)">GND2</text>
<text x="272.3" y="358.2" transform="rotate(-90 272.3 358.2)">GND3</text>
<text x="274.8" y="358.2" transform="rotate(-90 274.8 358.2)">GND4</text>
<text x="276.5" y="359.9" transform="rotate(-90 276.5 359.9)">L2</text>
<text x="277.4" y="358.2" transform="rotate(-90 277.4 358.2)">GND5</text>
<text x="279.9" y="358.2" transform="rotate(-90 279.9 358.2)">GND6</text>
<text x="282.4" y="358.2" transform="rotate(-90 282.4 358.2)">GND7</text>
<text x="285" y="358.2" transform="rotate(-90 285 358.2)">GND8</text>
<text x="287.5" y="358.2" transform="rotate(-90 287.5 358.2)">GND9</text>
<text x="290.1" y="358.2" transform="rotate(-90 290.1 358.2)">GND10</text>
<text x="292.6" y="358.2" transform="rotate(-90 292.6 358.2)">GND11</text>
<text x="295.1" y="358.2" transform="rotate(-90 295.1 358.2)">GND12</text>
<text x="297.7" y="358.2" transform="rotate(-90 297.7 358.2)">GND13</text>
<text x="300.2" y="358.2" transform="rotate(-90 300.2 358.2)">GND14</text>
<text x="302.8" y="358.2" transform="rotate(-90 302.8 358.2)">GND15</text>
<text x="305.3" y="358.2" transform="rotate(-90 305.3 358.2)">GND16</text>
<text x="307.8" y="358.2" transform="rotate(-90 307.8 358.2)">GND17</text>
<text x="309.5" y="360" transform="rotate(-90 309.5 360)">F5</text>
<text x="310.4" y="358.2" transform="rotate(-90 310.4 358.2)">GND18</text>
<text x="312.9" y="358.2" transform="rotate(-90 312.9 358.2)">GND19</text>
<text x="314.6" y="359.7" transform="rotate(-90 314.6 359.7)">J5</text>
<text x="315.5" y="358.2" transform="rotate(-90 315.5 358.2)">GND20</text>
<text x="318" y="358.2" transform="rotate(-90 318 358.2)">GND21</text>
<text x="215.9" y="362.9">LTM4644</text>
<text x="230.8" y="360.1" transform="rotate(-90 230.8 360.1)">C3</text>
<text x="235.9" y="360.1" transform="rotate(-90 235.9 360.1)">C2</text>
<text x="268.9" y="360.3" transform="rotate(-90 268.9 360.3)">H1</text>
<text x="271.4" y="360" transform="rotate(-90 271.4 360)">E1</text>
<text x="274" y="360.1" transform="rotate(-90 274 360.1)">B1</text>
<text x="279.1" y="360.3" transform="rotate(-90 279.1 360.3)">H2</text>
<text x="281.6" y="360" transform="rotate(-90 281.6 360)">E2</text>
<text x="284.1" y="360.1" transform="rotate(-90 284.1 360.1)">B2</text>
<text x="286.7" y="360.1" transform="rotate(-90 286.7 360.1)">K3</text>
<text x="289.2" y="360.3" transform="rotate(-90 289.2 360.3)">G3</text>
<text x="291.7" y="360.3" transform="rotate(-90 291.7 360.3)">D3</text>
<text x="294.3" y="360.1" transform="rotate(-90 294.3 360.1)">K4</text>
<text x="296.8" y="360.3" transform="rotate(-90 296.8 360.3)">D4</text>
<text x="299.4" y="360.2" transform="rotate(-90 299.4 360.2)">A4</text>
<text x="301.9" y="360.2" transform="rotate(-90 301.9 360.2)">A5</text>
<text x="304.4" y="360.1" transform="rotate(-90 304.4 360.1)">C5</text>
<text x="307" y="360.3" transform="rotate(-90 307 360.3)">D5</text>
<text x="312.1" y="360.3" transform="rotate(-90 312.1 360.3)">G5</text>
<text x="317.1" y="360.3" transform="rotate(-90 317.1 360.3)">G4</text>
</g>
<g font-size="1.8">
<text x="551.7" y="239.5" transform="rotate(-90 551.7 239.5)">DWG. NO.</text>
<text x="551.7" y="283.2" transform="rotate(-90 551.7 283.2)">SH.</text>
<text x="551.7" y="296.2" transform="rotate(-90 551.7 296.2)">REV</text>
<text x="2.5" y="428.9">H=4ND; V=4LA</text>
</g>
<g font-size="1.2">
<text x="387" y="82.9">R24</text>
<text x="286" y="85.4" transform="rotate(-90 286 85.4)">R23</text>
<text x="188.5" y="101.7" transform="rotate(-90 188.5 101.7)">C29</text>
<text x="255.5" y="97.8" transform="rotate(-90 255.5 97.8)">680U</text>
<text x="257.1" y="97.7" transform="rotate(-90 257.1 97.7)">C171</text>
<text x="188.7" y="102.7">1U@16V</text>
<text x="278.9" y="104.6" transform="rotate(-90 278.9 104.6)">LED11</text>
<text x="113.3" y="161.9">L1</text>
<text x="71.7" y="172.8" transform="rotate(-90 71.7 172.8)">C27</text>
<text x="71.9" y="173.8">220U@16V</text>
<text x="86.9" y="172.8" transform="rotate(-90 86.9 172.8)">C31</text>
<text x="102.2" y="172.8" transform="rotate(-90 102.2 172.8)">C32</text>
<text x="102.3" y="173.8">1U@16V</text>
<text x="147.9" y="172.8" transform="rotate(-90 147.9 172.8)">C36</text>
<text x="163.1" y="172.8" transform="rotate(-90 163.1 172.8)">C37</text>
<text x="178.4" y="172.8" transform="rotate(-90 178.4 172.8)">C35</text>
<text x="126.7" y="180.3" transform="rotate(-90 126.7 180.3)">680U</text>
<text x="128.2" y="180.2" transform="rotate(-90 128.2 180.2)">C170</text>
<text x="184.4" y="268.3" transform="rotate(-90 184.4 268.3)">R15</text>
<text x="374.9" y="265.7" transform="rotate(-90 374.9 265.7)">R16</text>
</g>
<g font-size="1">
<text x="178.3" y="59.4">SwitchSPDT</text>
<text x="162.5" y="65.8">3</text>
<text x="129.2" y="71.8" transform="rotate(-90 129.2 71.8)">2</text>
<text x="130" y="69.1" transform="rotate(-90 130 69.1)">2</text>
<text x="165.2" y="66.4">3</text>
<text x="179.7" y="71.5">2</text>
<text x="182.4" y="70.9">2</text>
<text x="132.7" y="76.1">SMBJ58A-13-F</text>
<text x="162.5" y="76">1</text>
<text x="165.2" y="76.6">1</text>
<text x="125.7" y="81.6">D1</text>
<text x="129.2" y="78.7" transform="rotate(-90 129.2 78.7)">1</text>
<text x="130" y="81.4" transform="rotate(-90 130 81.4)">1</text>
<text x="151" y="247.3">CAP_1210</text>
<text x="158.6" y="247.3">CAP_0805</text>
<text x="161" y="247.3">CAP</text>
<text x="374.4" y="247.3">CAP_1210</text>
<text x="382.1" y="247.3">CAP_0805</text>
<text x="384.4" y="247.3">CAP</text>
<text x="199.2" y="277.7">CAP_0603</text>
<text x="201.6" y="277.7">CAP</text>
<text x="338.9" y="277.7">CAP_0603</text>
<text x="341.3" y="277.7">CAP</text>
<text x="151" y="298.1">CAP_1210</text>
<text x="158.6" y="298.1">CAP_0805</text>
<text x="161" y="298.1">CAP</text>
<text x="374.4" y="298.1">CAP_1210</text>
<text x="382.1" y="298.1">CAP_0805</text>
<text x="384.4" y="298.1">CAP</text>
</g>
<g font-size=".6">
<text x="159" y="241.3" transform="rotate(-90 159 241.3)">C80</text>
<text x="159.1" y="241.9">100U</text>
<text x="166.6" y="241.3" transform="rotate(-90 166.6 241.3)">C165</text>
<text x="166.7" y="241.9">47U</text>
<text x="382.5" y="241.3" transform="rotate(-90 382.5 241.3)">C81</text>
<text x="382.6" y="241.9">100U</text>
<text x="390.1" y="241.3" transform="rotate(-90 390.1 241.3)">C168</text>
<text x="390.2" y="241.9">47U</text>
<text x="207.3" y="271.8" transform="rotate(-90 207.3 271.8)">C57</text>
<text x="208" y="271.8" transform="rotate(-90 208 271.8)">0.1U</text>
<text x="346.9" y="271.8" transform="rotate(-90 346.9 271.8)">C58</text>
<text x="347.7" y="271.8" transform="rotate(-90 347.7 271.8)">0.1U</text>
<text x="159" y="292.1" transform="rotate(-90 159 292.1)">C23</text>
<text x="159.1" y="292.6">100U</text>
<text x="166.6" y="292.1" transform="rotate(-90 166.6 292.1)">C166</text>
<text x="166.7" y="292.6">47U</text>
<text x="382.5" y="292.1" transform="rotate(-90 382.5 292.1)">C24</text>
<text x="382.6" y="292.6">100U</text>
<text x="390.1" y="292.1" transform="rotate(-90 390.1 292.1)">C167</text>
<text x="390.2" y="292.6">47U</text>
</g>
</svg>
